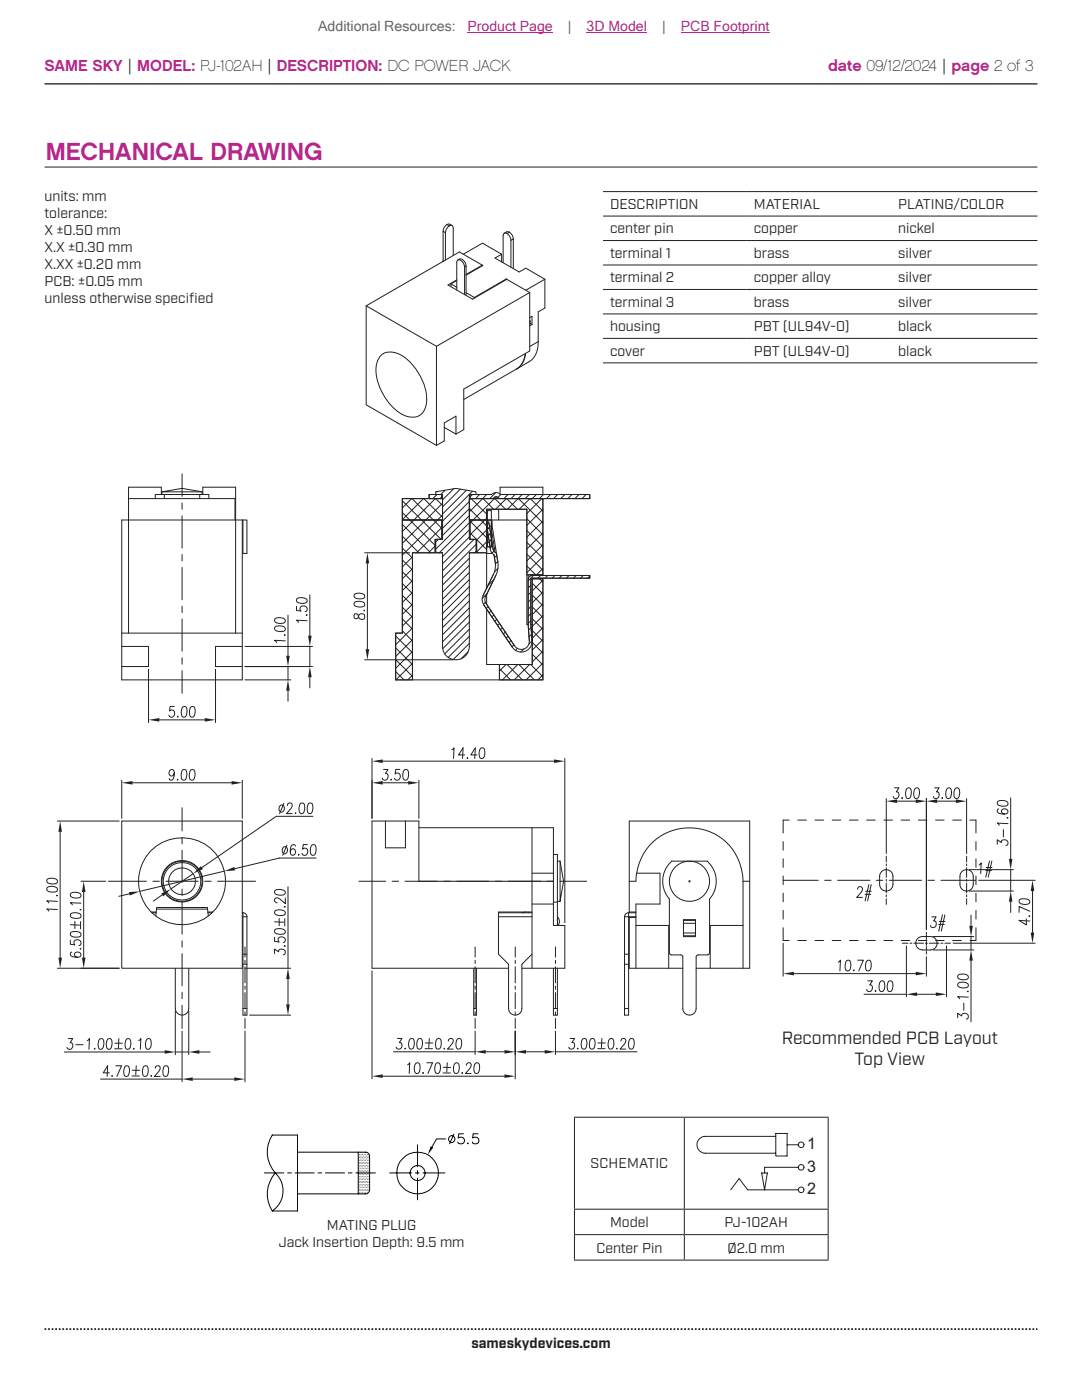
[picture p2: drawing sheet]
<svg xmlns="http://www.w3.org/2000/svg" width="216mm" height="279mm" viewBox="0 0 216 279" stroke-linecap="round" stroke-linejoin="round" font-family="sans-serif">
<path d="M8.9 16.7h198.1" fill="none" stroke="#231f20" stroke-width=".26"/>
<path d="M8.9 265.3h198.1" fill="none" stroke="#231f20" stroke-width=".35" stroke-dasharray=".4 .4 .4 .4 .4 .4" stroke-dashoffset=".7" stroke-linecap="butt"/>
<g fill="none" stroke="#231f20" stroke-width=".2">
<path d="M36.3 94.6v4.5M79.4 84.5h.1M36.3 100.4v1.3M36.3 102.9v6.5M36.3 110.7v1.3M36.3 113.2v6.5M36.3 121v1.3M36.3 123.5v6.5M36.3 131.3v1.3M36.3 133.8v4.6M24.3 155.7v7.6M26.4 156.2h19.8"/>
<path d="M48.3 155.7v7.6M21.6 175.9h7.6M24.3 163.9h24v29.3h-24zM30.5 175.9h1.3M33.1 175.9h6.4M36.3 161.2v4.6M36.3 167.1v1.3M36.3 169.7v6.4M36.3 177.4v1.3M36.3 180v6.5M40.8 175.9h1.3M43.4 175.9h7.6"/>
<path d="M76.9 163.9v5.3h4v-5.3M83.6 165.2h26.8v19.5h2.3v8.5h-8.6M106.2 165.2v28M110.4 170.5h.8v14.2M110.4 175.9h-26.8v-12h-9.4v29.3h27.3M111.2 179.9h.6M111.2 171.9h.6M111.8 171.9l.6 4.1-.6 3.9zM30.2 182h1M30.3 182.2h.9M31.2 181.4h10.2M31.2 181.4l-.1 1.4"/>
<path d="M35 193.2v8.1a1.34 1.34 0 0 0 1.3 1.3 1.34 1.34 0 0 0 1.4-1.3v-8.1M36.3 187.7v1.3M36.3 190.3v6.5M36.3 198v1.3M41.4 181.4l.2 1.4M41.4 181.4v-.3h-10.1l-.1 .3M41.5 182h.9M41.5 182.2h.8M42.3 182v.1M48.3 183h1M48.3 182.2h.2M48.5 182.2l.4 .1 .4 .7"/>
<path d="M48.5 182.2v20.4h.8v-19.6M48.5 192.4h.8M48.5 190.4h.8M94.5 193.2v9.4h.6v-9.4M94.8 189v2M94.8 191.6v.7M94.8 192.9v3.3M94.8 196.8v.6M94.8 198.1v3.2M99.5 183h6.7M99.5 182.2h6.7M102.8 189v2"/>
<path d="M102.8 191.6v.7M102.8 192.9v3.3M102.8 196.8v.6M102.8 198.1v3.2M105 182l-.8 .2M105.5 182v.2M106.2 182h-6.7v8.4l2 2v8.9a1.33 1.33 0 0 0 1.3 1.3 1.33 1.33 0 0 0 1.3-1.3v-8.9l2.1-2M110.4 193.2v9.4h.8v-9.4M110.4 180h.8M110.8 189v2M110.8 191.6v.7M110.8 192.9v3.3"/>
<path d="M110.8 196.8v.6M110.8 198.1v3.2M111.2 183l.2 .2a1.18 1.18 0 0 1-.1 1.5M36.3 200.6v4.7M48.5 201.3h.8M94.5 201.3h.6M94.8 201.9v.7M94.8 203.3v2M102.8 201.9v.7M102.8 203.3v2M110.4 201.3h.8M110.8 201.9v.7"/>
<path d="M110.8 203.3v2"/>
<circle cx="36.3" cy="175.9" r="8.7"/>
<circle cx="36.3" cy="175.9" r="4"/>
<circle cx="36.3" cy="175.9" r="2.67"/>
<circle cx="36.3" cy="175.9" r="3.7"/>
<circle cx="36.3" cy="175.9" r="4.1"/>
</g>
<g fill="#231f20">
<path d="M24.3 156.2l2.1-.3v.7z"/>
<path d="M46.2 155.9l2.1 .3-2.1 .4z"/>
</g>
<path d="M34.8 154.3a.56 .56 0 0 1-.9 .5 .64 .64 0 0 1-.1-.9 .64 .64 0 0 1 .8-.2 1.61 1.61 0 0 1-.4 2l-.4-.1v-.2M35.5 155.5l-.1 .2zM36.4 153.7l.4-.1a1 1 0 0 1 .5 1.2l-.3 .8-.4 .1a1 1 0 0 1-.4-1.2zM38.1 153.7l.4-.1a1 1 0 0 1 .4 1.2l-.3 .8-.4 .1a.96 .96 0 0 1-.4-1.2zM16.2 175.9h4.9M16.7 178v13.1M16.2 193.2h7.6" fill="none" stroke="#231f20" stroke-width=".2"/>
<g fill="#231f20">
<path d="M16.4 191.1h.7l-.4 2.1z"/>
<path d="M16.7 175.9l.4 2.1h-.7z"/>
</g>
<g fill="none" stroke="#231f20" stroke-width=".2">
<path d="M11.5 163.9h12.3M12 166v25.1M14.1 178.3a1.92 1.92 0 0 1 2 .1l.1 .4a1 1 0 0 1-1.3 .4l-.8-.3zM11.5 193.2h12.3M14 187.6v.8l.9 .2a.66 .66 0 0 1 .1-.9 .66 .66 0 0 1 .9 0 .66 .66 0 0 1 .1 .9l-.2 .1M14 184.5l1.9 .1M14.1 186.1a2.08 2.08 0 0 1 2 .1l.1 .4a1 1 0 0 1-1.3 .4l-.8-.3zM14.1 182.4a1.98 1.98 0 0 1 2 0l.1 .4a1.21 1.21 0 0 1-1.8 .4l-.3-.2zM14.3 190a.44 .44 0 0 0-.2 .7 1.96 1.96 0 0 0 2 .1 .6 .6 0 0 0-.5-.8 .6 .6 0 0 0-.7 .8l.6 .2M14.9 183.9v1.4M16 189.4h.2zM16 181.5l.2 .1z"/>
<path d="M16.1 183.9v1.5M16.2 180.3l-2.2-.2 .4 .5"/>
</g>
<g fill="#231f20">
<path d="M11.7 191.1h.7l-.4 2.1z"/>
<path d="M12 163.9l.4 2.1h-.7z"/>
</g>
<path d="M9.4 177.1a1.92 1.92 0 0 1 2 .1l.1 .4a1 1 0 0 1-1.3 .4l-.8-.3zM9.4 175.5a2.08 2.08 0 0 1 2 .1l.1 .4a1 1 0 0 1-1.3 .4l-.8-.3zM11.3 178.7l.2 .1zM11.5 179.9l-2.2-.1 .4 .4M11.5 181.5l-2.2-.1 .4 .4M12.8 210h20.1M35 201.8v8.7M35 210h2.7M37.7 201.8v8.7M39.8 210h2.1" fill="none" stroke="#231f20" stroke-width=".2"/>
<g fill="#231f20">
<path d="M37.7 210l2.1-.4v.7z"/>
<path d="M32.9 209.6l2.1 .4-2.1 .3z"/>
</g>
<g fill="none" stroke="#231f20" stroke-width=".2">
<path d="M13.6 207.3h.9l-.5 .8h.2a.75 .75 0 0 1 .3 .8 .75 .75 0 0 1-.7 .5l-.4-.4M15.1 208.5h1.5M17.4 207.7l.5-.4-.2 2.1M18.9 209.2v.2zM19.9 207.4l.4-.1a.97 .97 0 0 1 .4 1.2l-.3 .8-.4 .1a1 1 0 0 1-.4-1.2zM20.1 215.4h16.2M21.5 207.4l.4-.1a.97 .97 0 0 1 .4 1.2l-.2 .8-.4 .1a1 1 0 0 1-.5-1.2zM22.9 209.3h1.4M22.9 208.2h1.5M23.7 207.3l-.1 1.8M25.3 207.4l.4-.1a1 1 0 0 1 .4 1.2l-.3 .8-.4 .1a1 1 0 0 1-.4-1.2zM26.7 209.2v.2z"/>
<path d="M27.7 207.7l.4-.4-.1 2.1M29.3 207.4l.4-.1a1 1 0 0 1 .5 1.2l-.3 .8-.4 .1a1 1 0 0 1-.5-1.2zM36.3 205.8v10.1M38.5 215.4h8.2M48.9 205.8v10.1"/>
</g>
<g fill="#231f20">
<path d="M46.7 215l2.2 .4-2.2 .3z"/>
<path d="M36.3 215.4l2.2-.4v.7z"/>
</g>
<g fill="none" stroke="#231f20" stroke-width=".2">
<path d="M57.5 177v16.2M48.9 189v2M48.9 191.6v.7M48.9 192.9v3.3M48.9 196.8v.6M48.9 198.1v3.2M48.9 193.2h9.1M57.5 195.4v5M21.8 214.1h-1.2l.9-1.4-.1 2.1M22.4 214.6v.2zM23.1 212.7h1.2l-1 2.1M25 212.8l.4-.1a1.21 1.21 0 0 1 .3 1.7l-.2 .3-.4 .1a1.21 1.21 0 0 1-.3-1.7z"/>
<path d="M26.4 214.7h1.4M26.4 213.6h1.5M27.2 212.7l-.1 1.8M28.7 212.8l.4-.1a1 1 0 0 1 .5 1.2l-.3 .8-.4 .1a1 1 0 0 1-.5-1.2zM30.2 214.6v.2zM31 213.2l.1-.3 .2-.2h.4l.2 .2a.81 .81 0 0 1-.2 .9l-.9 1h1.2M32.8 212.8l.4-.1a.97 .97 0 0 1 .4 1.2l-.3 .8-.4 .1a1.21 1.21 0 0 1-.3-1.7zM48.9 201.9v.7M48.9 203.3v2M49.8 202.6h8.2"/>
</g>
<g fill="#231f20">
<path d="M57.1 200.4h.7l-.3 2.2z"/>
<path d="M57.5 193.2l.3 2.2h-.7z"/>
</g>
<g fill="none" stroke="#231f20" stroke-width=".2">
<path d="M54.9 177.7a2.03 2.03 0 0 1 1.9 .1l.1 .4a1 1 0 0 1-1.2 .4l-.8-.2-.1-.3zM56.9 179.2v1.1l-1-.8-.7-.3-.4 .3v.3l.5 .4M54.8 190.3v-.9l.8 .6a.63 .63 0 0 1 1-.5 .63 .63 0 0 1-.1 1.1M54.8 187.1v.8l.9 .1-.2-.6a.76 .76 0 0 1 .8-.4 .76 .76 0 0 1 .6 .7l-.2 .4h-.2M54.8 184l1.8 .1M54.9 185.5a2.03 2.03 0 0 1 1.9 .1l.1 .4a1 1 0 0 1-1.2 .5l-.8-.3-.1-.3zM54.9 181.8a1.61 1.61 0 0 1 2 .3v.2a1 1 0 0 1-1.2 .4l-.8-.3-.1-.2zM55.7 183.3v1.4M56.7 188.8h.2zM56.7 181h.2zM56.8 183.3v1.5M74.2 193.8v21.5"/>
<path d="M76.4 214.8h24.3M102.8 205.8v9.5"/>
</g>
<g fill="#231f20">
<path d="M100.7 214.4l2.1 .4-2.1 .3z"/>
<path d="M74.2 214.8l2.2-.4v.7z"/>
</g>
<g fill="none" stroke="#231f20" stroke-width=".2">
<path d="M78.5 209.9h16.3M81.3 212.5l.5-.4-.1 2.1M83 212.2l.4-.1a1 1 0 0 1 .4 1.2l-.3 .8-.4 .1a1 1 0 0 1-.4-1.2zM84.4 214v.2zM85.2 212.1h1.1l-.9 2.1M87 212.2l.4-.1a1 1 0 0 1 .5 1.2l-.3 .8-.4 .1a1 1 0 0 1-.4-1.2zM88.4 214.1h1.5M88.5 213h1.4M89.2 212.1l-.1 1.8M90.8 212.2l.4-.1a1 1 0 0 1 .4 1.2l-.3 .8-.4 .1a1 1 0 0 1-.4-1.2zM92.2 214v.2zM93 212.6l.4-.5h.3l.2 .2a.81 .81 0 0 1-.1 .9l-.9 1h1.1"/>
<path d="M94.8 205.8v4.6M94.8 212.2l.5-.1a.97 .97 0 0 1 .4 1.2l-.3 .8-.4 .1a1 1 0 0 1-.4-1.2zM96.9 209.9h3.8M102.8 205.8v4.6"/>
</g>
<g fill="#231f20">
<path d="M100.7 209.6l2.1 .3-2.1 .4z"/>
<path d="M94.8 209.9l2.1-.3v.7z"/>
</g>
<g fill="none" stroke="#231f20" stroke-width=".2">
<path d="M79.3 207.2h.9l-.5 .9h.2a.69 .69 0 0 1 .2 1 .69 .69 0 0 1-1 .1v-.2M80.8 209.2v.2zM81.8 207.4l.5-.2a1.24 1.24 0 0 1 .3 1.8l-.2 .3-.4 .1a1.21 1.21 0 0 1-.3-1.7zM83.5 207.4l.4-.2a1.21 1.21 0 0 1 .3 1.8l-.2 .3-.4 .1a1.21 1.21 0 0 1-.3-1.7zM84.8 209.3h1.5M84.9 208.1h1.5M85.7 207.2l-.1 1.9M87.2 207.4l.4-.2a1 1 0 0 1 .4 1.3l-.3 .8-.4 .1a1 1 0 0 1-.4-1.3zM88.6 209.2v.2zM89.5 207.8v-.4l.3-.2h.4l.2 .2a.81 .81 0 0 1-.2 1l-.9 1h1.1M91.3 207.4l.4-.2a.97 .97 0 0 1 .4 1.3l-.3 .8-.4 .1a1.21 1.21 0 0 1-.3-1.7zM102.8 205.8v4.6"/>
<path d="M105 209.9h3.7M110.8 205.8v4.6M110.8 209.9h16.3"/>
</g>
<g fill="#231f20">
<path d="M102.8 209.9l2.2-.3v.7z"/>
<path d="M108.7 209.6l2.1 .3-2.1 .4z"/>
</g>
<g fill="none" stroke="#231f20" stroke-width=".2">
<path d="M74.2 155.7v7.6M76.4 156.2h5M83.6 155.7v7.6M113.8 207.2h.9l-.6 .9h.3a.69 .69 0 0 1 .2 1 .69 .69 0 0 1-1 .1l-.1-.2M115.3 209.2v.2zM116.3 207.4l.4-.2a1.21 1.21 0 0 1 .3 1.8l-.2 .3-.4 .1a1.21 1.21 0 0 1-.3-1.7zM117.9 207.4l.4-.2a1.21 1.21 0 0 1 .3 1.8l-.1 .3-.5 .1a.96 .96 0 0 1-.4-1.3zM119.3 209.3h1.4M119.3 208.1h1.5M120.1 207.2l-.1 1.9M121.7 207.4l.4-.2a1 1 0 0 1 .4 1.3l-.3 .8-.4 .1a1.21 1.21 0 0 1-.3-1.7zM123.1 209.2v.2z"/>
<path d="M123.9 207.8l.1-.4 .2-.2h.4l.2 .2a.78 .78 0 0 1-.2 1l-.9 1h1.2M125.7 207.4l.4-.2a1.21 1.21 0 0 1 .3 1.8l-.1 .3-.4 .1a1.21 1.21 0 0 1-.4-1.7z"/>
</g>
<g fill="#231f20">
<path d="M74.2 156.2l2.2-.3v.7z"/>
<path d="M81.4 155.9l2.2 .3-2.2 .4z"/>
</g>
<path d="M74.2 151.4v11.9M76.4 151.9h34.2M76.5 153.6h.9l-.5 .8a.67 .67 0 0 1 .6 .7 .67 .67 0 0 1-.8 .6l-.3-.1-.1-.3M78.1 155.5l-.1 .2zM79.8 153.6h-.8l-.2 .9a.69 .69 0 0 1 1.1 .2 .69 .69 0 0 1-.5 1 .49 .49 0 0 1-.7-.4M80.7 153.7l.4-.1a1 1 0 0 1 .4 1.2l-.3 .8-.4 .1a1 1 0 0 1-.4-1.2zM112.7 151.4v32.8" fill="none" stroke="#231f20" stroke-width=".2"/>
<g fill="#231f20">
<path d="M74.2 151.9l2.2-.3v.7z"/>
<path d="M110.6 151.6l2.1 .3-2.1 .4z"/>
</g>
<path d="M29.6 133.6v10.6M43 133.6v10.6M31.8 143.7h9.1M90.2 149.7l.4-.5-.1 2.2M92.7 150.7h-1.2l.9-1.5-.1 2.2M93.3 151.2v.2zM95.2 150.7h-1.3l.9-1.5-.1 2.2M95.9 149.3l.4-.1a1 1 0 0 1 .4 1.3l-.3 .8-.4 .1a1 1 0 0 1-.4-1.3z" fill="none" stroke="#231f20" stroke-width=".2"/>
<g fill="#231f20">
<path d="M29.6 143.7l2.2-.4v.7z"/>
<path d="M40.9 143.3l2.1 .4-2.1 .3z"/>
</g>
<path d="M48.9 135.7h9.1M48.9 133h9.1M57.5 122.7v8.2M57.5 133v2.7M57.5 137.8v2.2M34.8 141h-.9l-.1 .9a.7 .7 0 0 1 1.1 .4 .7 .7 0 0 1-.8 .8l-.4-.4M35.5 142.9v.2zM36.5 141.1l.4-.1a.97 .97 0 0 1 .4 1.2l-.3 .8-.4 .1a1 1 0 0 1-.4-1.2zM38.1 141.1l.4-.1a1 1 0 0 1 .4 1.2l-.3 .8-.4 .1a1 1 0 0 1-.4-1.2z" fill="none" stroke="#231f20" stroke-width=".2"/>
<g fill="#231f20">
<path d="M57.5 135.7l.3 2.1h-.7z"/>
<path d="M57.1 130.9h.7l-.3 2.1z"/>
</g>
<path d="M61.8 118.7v8.2M48.9 133h13.5M48.9 129h13.5M54.9 125.1a1.94 1.94 0 0 1 1.9 .1l.1 .4a.96 .96 0 0 1-1.2 .4l-.8-.3-.1-.2zM54.9 123.5a1.61 1.61 0 0 1 2 .3v.2a1 1 0 0 1-1.2 .4l-.8-.3-.1-.2zM56.7 126.7l.2 .1zM56.9 127.9l-2.1-.1 .4 .4M61.8 129v4M61.8 135.1v2.2" fill="none" stroke="#231f20" stroke-width=".2"/>
<g fill="#231f20">
<path d="M61.8 133l.4 2.1h-.7z"/>
<path d="M61.5 126.9h.7l-.4 2.1z"/>
</g>
<g fill="none" stroke="#231f20" stroke-width=".2">
<path d="M59.2 119.5a2.08 2.08 0 0 1 2 .1l.1 .4a1.21 1.21 0 0 1-1.7 .3l-.4-.2zM59.2 121v.8l.9 .2a.7 .7 0 0 1 .4-1.2 .7 .7 0 0 1 .8 .9l-.1 .2-.3 .2M61.1 122.7h.2zM61.3 123.9l-2.1-.1 .4 .4M156.3 175.7h7M156.3 168v1.7M156.3 171.4v1.7M156.3 174.8v1.7M156.3 178.3v1.7M157.5 163.7h-1.2v2.5M159.2 163.7h1.7M162.6 163.7h1.7"/>
<path d="M164.6 175.7h1.2M166.1 163.7h1.7M167.1 175.7h6.5M169.5 163.7h1.7M172.9 163.7h1.8M174.9 175.7h1.3M176.4 163.7h1.7M176.8 170.9v1.1M176.8 172.4v.4M176.8 173.2v1.9M176.8 175.5v.4M176.8 176.3v1.9"/>
<path d="M176.8 178.6v.4M176.8 179.4v1.1M177.4 175.7h6.5M179.8 163.7h1.7M183.2 163.7h1.8M185.2 175.7h1.3M186.7 163.7h1.7M187.7 175.7h7M190.1 163.7h1.7M193.5 163.7h1.2v2.5M194.7 168v1.7M194.7 171.4v1.7"/>
<path d="M194.7 174.8v1.7M194.7 178.3v1.7M156.3 188.2v6.6M156.3 181.7v1.7M156.3 185.1v2.6h1.2M158.4 194.3h24.3M159.2 187.7h1.7M162.6 187.7h1.7M166.1 187.7h1.7M169.5 187.7h1.7M172.9 187.7h1.8M176.4 187.7h1.7"/>
<path d="M179.8 187.7h1.7M180 188.2h1.2M181.6 188.2h.4M182.3 188.2h2M183.2 187.7h1.8M184.7 188.2h.3M184.8 190.9v3.9M184.8 186.1v.4M184.8 186.6v.2M184.8 186.9v.6M184.8 187.7v.1M184.8 187.9v.7"/>
<path d="M184.8 188.7v.1M184.8 188.9v.7M184.8 189.7v.1M184.8 190v.4M185.4 188.2h2M186.7 187.7h1.7M187.7 188.2h.5M188.5 188.2h1.2M190.1 187.7h1.7M194.7 185.1v2.6h-1.2M194.7 181.7v1.7"/>
</g>
<g fill="#231f20">
<path d="M156.3 194.3l2.1-.4v.8z"/>
<path d="M182.7 193.9l2.2 .4-2.2 .4z"/>
</g>
<path d="M176.8 159.4v10.9M179 159.9h3.7M184.8 159.4v26.1M167.3 192l.4-.4-.1 2.2M168.9 191.7l.4-.1a1 1 0 0 1 .5 1.2l-.3 .9-.4 .1a.96 .96 0 0 1-.5-1.3zM170.4 193.6v.2zM171.1 191.6h1.2l-.9 2.2M173 191.7l.4-.1a1 1 0 0 1 .4 1.2l-.3 .9-.4 .1a1 1 0 0 1-.4-1.3z" fill="none" stroke="#231f20" stroke-width=".2"/>
<g fill="#231f20">
<path d="M182.7 159.5l2.2 .4-2.2 .4z"/>
<path d="M176.8 159.9l2.2-.4v.8z"/>
</g>
<path d="M178.5 157.2h.9l-.6 .8a.63 .63 0 0 1 .5 1 .63 .63 0 0 1-1.1 0M180 159.2v.2zM181 157.3l.4-.1a.97 .97 0 0 1 .4 1.3l-.3 .8-.4 .1a1 1 0 0 1-.4-1.2zM182.6 157.3l.4-.1a.97 .97 0 0 1 .5 1.3l-.3 .8-.4 .1a1 1 0 0 1-.5-1.2zM184.8 159.4v26.1M187 159.9h3.7M192.9 159.4v10.9" fill="none" stroke="#231f20" stroke-width=".2"/>
<g fill="#231f20">
<path d="M184.8 159.9l2.2-.4v.8z"/>
<path d="M190.7 159.5l2.2 .4-2.2 .4z"/>
</g>
<path d="M186.5 157.2h.9l-.5 .8a.68 .68 0 0 1 .5 .8 .68 .68 0 0 1-.8 .6l-.4-.4M188 159.2v.2zM189 157.3l.4-.1a1 1 0 0 1 .4 1.3l-.2 .8-.5 .1a.96 .96 0 0 1-.4-1.2zM190.6 157.3l.5-.1a1 1 0 0 1 .4 1.3l-.3 .8-.4 .1a1 1 0 0 1-.5-1.2zM195.3 175.7h11.3M206 177.8v8.3M190.2 188.2h16.4" fill="none" stroke="#231f20" stroke-width=".2"/>
<g fill="#231f20">
<path d="M205.7 186.1h.7l-.4 2.1z"/>
<path d="M206 175.7l.4 2.1h-.7z"/>
</g>
<g fill="none" stroke="#231f20" stroke-width=".2">
<path d="M171.1 177.5l.4-.6h.3l.3 .5-.3 .7-.9 1h1.2M172.6 178.5h1.2M172.7 177.9h1.2M173.4 176.5l-.8 3.3M173.8 176.5l-.7 3.3M195.4 172.6l.4-.4-.1 2.2M196.7 173.8h1.1M196.8 173.1h1.1M197.4 171.8l-.7 3.3M197.9 171.8l-.7 3.3M203.5 179.5a2.03 2.03 0 0 1 1.9 .2l.1 .4a1 1 0 0 1-1.2 .4l-.8-.3-.2-.2zM172.4 198.4h8.5"/>
<path d="M180.9 188.8v10.1M183 198.4h3.7M185.9 183h.9l-.5 .8a.63 .63 0 0 1 .5 1 .63 .63 0 0 1-1.1-.1M187.3 184.5h1.1M187.4 183.9h1.2M188 182.6l-.7 3.2M188.5 182.6l-.7 3.2M188.9 188.8v10.1M204.8 183.4v1.2l-1.5-.9 2.2 .1M205.3 182.8h.2zM205.5 181.9l-2.2-1v1.2"/>
</g>
<g fill="#231f20">
<path d="M186.7 198.1l2.2 .3-2.2 .4z"/>
<path d="M180.9 198.4l2.1-.3v.7z"/>
</g>
<path d="M173.2 195.7h.9l-.6 .9a.63 .63 0 0 1 .5 .9 .63 .63 0 0 1-1.1 0M174.7 197.7v.2zM175.7 195.9l.4-.2a1 1 0 0 1 .4 1.3l-.3 .8-.4 .1a1 1 0 0 1-.4-1.2zM177.3 195.9l.4-.2a.97 .97 0 0 1 .5 1.3l-.3 .8-.4 .1a1 1 0 0 1-.5-1.2zM186.2 186.9h8.1M186.2 189.6h8.1M193.8 182.6v2.2M193.8 186.9v2.7M193.8 191.7v12.2" fill="none" stroke="#231f20" stroke-width=".2"/>
<g fill="#231f20">
<path d="M193.4 184.8h.7l-.3 2.1z"/>
<path d="M193.8 189.6l.3 2.1h-.7z"/>
</g>
<path d="M201.7 159.2v12.2M193.4 177.8h8.8M193.4 173.6h8.8M201.7 173.6v4.2M201.7 180v2.1M191.2 196.2a1.89 1.89 0 0 1 1.9 .1l.1 .4a.99 .99 0 0 1-1.2 .5l-.8-.3-.1-.3zM191.2 194.6l.3-.2a2.09 2.09 0 0 1 1.6 .3l.1 .4a.99 .99 0 0 1-1.2 .4l-.8-.3-.1-.2zM193 197.8l.2 .1zM193.2 199l-2.1-.1 .4 .4M191.1 203.1v-.9l.8 .6a.65 .65 0 0 1 .9-.5 .65 .65 0 0 1 .2 1l-.2 .1M192.3 200.2v1.4" fill="none" stroke="#231f20" stroke-width=".2"/>
<g fill="#231f20">
<path d="M201.7 177.8l.3 2.2h-.7z"/>
<path d="M201.3 171.4h.7l-.3 2.2z"/>
</g>
<g fill="none" stroke="#231f20" stroke-width=".2">
<path d="M80.3 99.9l7.7 7.7M80.3 99.5h8v4.3h-8zM82.1 99.5l-1.8 1.9M82.2 99.5l6 6M84.5 99.5l-4.2 4.2M84.6 99.5l3.7 3.7M85.6 98.7h2.6v.8h-2.6zM85.8 98.7l-.2 .1M86.9 99.5l-6.6 6.6M86.9 99.5l1.4 1.4M87.1 98.1l-.1 .2M87.2 98.7l-.8 .8"/>
<path d="M88.2 98.7v.8M88.2 99.1l-.4 .4M88.3 99.5h-8v26.9h-1.4v9.3h29.4v-20.3M88.3 98.7h-2.7v.8M88.8 97.9l-.9 .8M90.5 97.6l-2.2 2.2M91.8 97.6l-3.5 3.6M93.1 97.8l-4.8 4.8M93.6 99.5h24.1M93.6 99.5h14.7v15.2h-3.2v-13.1h-8v2.2h-3.5zM93.6 98.7h4.5M93.8 98.7v.8"/>
<path d="M93.9 99.5l-.3 .3M94 99.5l3.1 3.1M94.3 98.7l-.5 .5M94.3 98l-6 6M95.7 98.7l-.8 .8M96.4 99.5l2.1 2.1M97.1 98.7l-3.5 3.5M98.1 98.7a1.22 1.22 0 0 1 1.8 0M98.1 98.7h-4.3v.8h4.3l.6-.3M98.7 99.5l-4.9 4.9M98.7 99.2h.6M98.7 99.2l.3-.1 .3 .1"/>
<path d="M98.7 99.5l2.2 2.1M98.9 98.3l-1.2 1.2M99.3 99.2l.6 .3M99.8 98.6v-1.4h8.5v1.5M99.9 98.7h17.8v.8M99.9 98.7l-.6 .6M101 99.5l-2.1 2.1M101.1 99.5l2.1 2.1M101.4 98.7l-.8 .8M102.8 98.7l-.8 .8M103.5 99.5l4.8 4.9M104.2 98.7l-3 2.9"/>
<path d="M105.6 98.7l-.8 .8M105.8 99.5l-2.2 2.1M105.8 99.5l2.5 2.5M107 98.7l-.8 .8M108.1 99.5l-3 3M108.2 99.5l.1 .1M108.3 99.5v15.3M108.4 98.7l-.8 .8M109.8 98.7l-.7 .8M111.3 98.7l-.8 .8M112.7 98.7l-.8 .8M114.1 98.7l-.8 .8"/>
<path d="M115.5 98.7l-.8 .8M117 98.7l-.9 .8M117.7 99.4l-.1 .1M72.8 110.3h9M73.3 112.4v17.1M80.3 103.8h7.9v3.8h-1.4v2.7h-4.5v25.4h-3.4v-9.3h1.4zM80.3 118.8l2 2M80.3 116.5l2 2M80.3 114.1l2 2M80.3 111.7l2 2M80.3 109.4l2 2M80.3 103.8h8"/>
<path d="M80.3 104.7l5.6 5.6M80.3 107l3.3 3.3M80.3 102.3l6.5 6.5M82.3 111.2l-2 2M82.3 113.5l-2 2M82.3 115.9l-2 2M82.3 118.2l-2 2M86.8 109l-1.3 1.3M86.8 107.6v2.7M87.2 110.3l-.2-.3v-2.4h1.3v-8.9h-1.3v-.5l3.8-.7 4.2 .7v.5h-1.4v8.9h1.4l-.1 2.6-.2 .1h-1.1v18.7a2.67 2.67 0 0 1-2.6 2.7 2.67 2.67 0 0 1-2.7-2.7v-18.7h-6v25.4M87.5 107.6l-.5 .6M88.2 105.3l-5.1 5"/>
<path d="M88.2 103.8v3.8M88.3 102.8l-8 8M88.3 100.4l-8 8M93.6 101.5l3.5 3.5M93.6 103.8h11.5M93.6 104.3l-5.9 6M93.6 110.3h3.5M93.6 100.1l-5.3 5.3M93.6 101.5l-5.3 5.3M93.6 102.9l-6.6 6.7M93.6 105.8l-5.3 5.3M93.6 107.2l-5.3 5.3"/>
<path d="M93.6 111.4l-5.3 5.4M93.6 112.8l-5.3 5.4M93.6 114.2l-5.3 5.4M93.6 115.7l-5.3 5.3M93.6 117.1l-5.3 5.3M93.6 118.5l-5.3 5.3M93.6 119.9l-5.3 5.4M93.8 103.8v3.8M93.8 103.8h3.3v6.5h-2v-2.7h-1.3zM93.8 104l3.3 3.3M93.8 106.3l1.3 1.3M94.6 107.6l-6.3 6.3"/>
<path d="M95 110.1l-.3 .2M95 108.7l-6.7 6.6M95.1 110l.3 .3M97.1 104.4h-.1M97.1 103.4l-3.3 3.4M97.1 117.4v-15.8h8v23h.3l.2 3.3M97.1 118.6v2M97.1 109.7l-2-2v2.6M97.1 105.8l-2 2M97.1 108.1l-2 2M97.2 118.5l-1 .9M97.3 103.8h.7v5.3h-.7z"/>
<path d="M97.3 101.9h.7v7.2h-.7zM97.7 103.8l-.4 .4M97.9 109.7l.1 .4 .6 .7a5.5 5.5 0 0 1-.1 3.8l-2.1 4.2a1.85 1.85 0 0 0 .1 1.9l5.8 8.5a2.15 2.15 0 0 0 2.4 .8 2.15 2.15 0 0 0 1.5-2.1M98 104.2l1.3 8M98 105.5l.8 4.7M98 104.8l-.8 .9M98 106.3l-.7 .8M98.1 107.6l-.8 .9M98.2 103.8v1M98.3 108.9l-.5 .4M98.4 109.7l-.8-5.4-.6 .1 .9 5.3M98.4 109.7l.4 .5"/>
<path d="M98.5 110l-.3 .5h-1.1M98.5 115.7l-1.1 1.1M98.8 110.2l.3 .3 .2 1.7M98.9 109.5l-.5 .1M99.1 110.8l-.4 .5M99.3 112.1l-.5 .4M99.3 112.2l.1 1.1-.3 1.1-2.2 4.7a1.24 1.24 0 0 0 .1 1.3l5.7 8.5a1.61 1.61 0 0 0 1.8 .6 1.61 1.61 0 0 0 1.1-1.6M99.4 113.4l-.8 .7M99.5 101.6v2.2M105.1 113l1.8 1.7M105.1 114.7h3.2M105.1 110.6l3.2 3.2"/>
<path d="M105.1 108.2l3.2 3.2M105.1 105.9l3.2 3.2M105.1 103.5l3.2 3.2M105.4 114.7v10l.2 3.2M105.9 114.7v.2M105.9 115.7v8.9M105.9 115.7v8.9l.3 3.3M105.9 116.8l-.5 .5M105.9 118.2l-.5 .6M105.9 119.6l-.5 .6M106.2 118.8l2.1 2.1M106.2 115.5h2.1"/>
<path d="M106.2 115.5h2.1v20.2h-8.6v-3.1h6.5zM106.2 116.4l2.1 2.1M106.2 114.8a.81 .81 0 0 0-.8 .9M106.2 114.8h11.5v.6h-11.5M106.2 115.4v17.2h-9.1v-11M106.2 114.7v.1M106.2 115.4l-.3 .3M106.2 115.5v.1M106.4 114.8l-1 1.1M107.7 115.5l.6 .7M107.9 114.8l-.6 .6M108.3 108.7l-3.2 3.2"/>
<path d="M108.3 101.7l-3.2 3.1M108.3 104l-3.2 3.2M108.3 106.4l-3.2 3.2M108.3 111.1l-3.2 3.2M108.3 115.8l-2.1 2.1M108.3 118.2l-2.1 2.1M108.3 113.5l-1.2 1.2M109.3 114.8l-.5 .6M110.7 114.8l-.5 .6M112.1 114.8l-.5 .6M113.5 114.8l-.5 .6M115 114.8l-.6 .6"/>
<path d="M116.4 114.8l-.6 .6M117.7 115l-.4 .4M72.8 131.7h17.6M78.9 131.7l3.4 3.3M78.9 129.3l3.4 3.3M78.9 126.9l3.4 3.4M78.9 134l1.7 1.7M80.3 125.9l2 2M80.3 123.5l2 2M80.3 121.2l2 2M82.3 134.8l-.9 .9M82.3 132.4l-3.3 3.3"/>
<path d="M82.3 125.3l-3.4 3.4M82.3 127.7l-3.4 3.3M82.3 130l-3.4 3.4M82.3 120.6l-2 2M82.3 123l-2 2M93.4 130l-1.4 1.5M93.6 125.6l-4.9 4.9M93.6 128.4l-3.2 3.2M93.6 124.2l-5.3 5.3M93.6 127l-4.2 4.2M93.6 121.3l-5.3 5.4M93.6 122.7l-5.3 5.4"/>
<path d="M96.8 120.2l-.3 .4M97.4 121.1l-.4 .3M98 121.9l-.4 .4M98.5 122.7l-.3 .4M99.1 123.6l-.4 .4M99.7 133.5l2.2 2.2M99.7 132.6v3.1M99.7 124.4l-.4 .4M100.3 125.3l-.4 .4M100.8 126.1l-.3 .4M101 132.6l-1.3 1.3M101.2 132.6l3 3.1"/>
<path d="M101.4 127l-.4 .4M102 127.8l-.4 .4M102.5 128.7l-.3 .4M103.2 129.4l-.3 .4M103.3 132.6l-3 3.1M103.5 132.6l3.1 3.1M104.5 129.5l-.6 .6M105.7 132.6l-3.1 3.1M105.9 132.6l2.4 2.5M105.9 124.6h.3M105.9 124.6l.3 3.3M105.9 121.1l-.5 .5"/>
<path d="M105.9 122.5l-.5 .5M105.9 123.9l-.5 .5M106 125.3l-.5 .4M106.1 126.6l-.5 .5M106.2 127.9l-.7 .6M106.2 130.6l2.1 2.1M106.2 128.2l2.1 2.1M106.2 125.8l2.1 2.2M106.2 123.5l2.1 2.1M106.2 121.1l2.1 2.1M108.3 134.7l-1 1M108.3 132.3l-3.3 3.4"/>
<path d="M108.3 122.9l-2.1 2.1M108.3 120.5l-2.1 2.2M108.3 125.3l-2.1 2.1M108.3 127.6l-2.1 2.1M108.3 130l-2.1 2.1M199.1 160a1.61 1.61 0 0 1 2 .3v.2a1 1 0 0 1-1.2 .4l-.8-.3-.1-.2zM71.6 175.9h5.4M78.2 175.9h1.3M80.8 175.9h6.5M88.5 175.9h1.3M91.1 175.9h6.5M98.8 175.9h1.3"/>
<path d="M101.4 175.9h6.5M109.2 175.9h1.3M111.7 175.9h5.4M176.8 173.6a1.32 1.32 0 0 0-1.3 1.3v1.6a1.32 1.32 0 0 0 1.3 1.3M176.8 173.5v.1M176.8 177.8h.1M176.8 173.6a1.32 1.32 0 0 1 1.4 1.3v1.6a1.32 1.32 0 0 1-1.4 1.3M191.9 173.9a1.33 1.33 0 0 1 1.5-.2 1.33 1.33 0 0 1 .8 1.2v1.6a1.33 1.33 0 0 1-1.3 1.3 1.33 1.33 0 0 1-1.4-1.3l.1-2zM192.9 170.9v1.1M192.9 172.4v.4M192.9 173.2v1.9M192.9 175.5v.4"/>
<path d="M192.9 176.3v1.9M192.9 178.6v.4M192.9 179.4v1.1M199 168.5v-.9l.8 .5a.63 .63 0 0 1 1-.4 .63 .63 0 0 1-.1 1.1M199.3 161.4l-.2 .1-.1 .4a1.61 1.61 0 0 0 2 .3 .48 .48 0 0 0-.2-.7l-.3-.1a.59 .59 0 0 0-.7 .5l.3 .5 .3 .1M200.2 165.6v1.4M200.9 163.2h.2zM201.1 164.4l-2.1-.1 .4 .4M182.7 188.2a1.36 1.36 0 0 0 1.4 1.4 2.76 2.76 0 0 0 2.5-.4l.4-1M182.7 188.2h.1M182.7 188.2a1.32 1.32 0 0 1 1.4-1.3h1.6a1.32 1.32 0 0 1 1.3 1.3M187 188.2h.1"/>
</g>
<g fill="#231f20">
<path d="M73 129.5h.7l-.4 2.2z"/>
<path d="M73.3 110.3l.4 2.1h-.7z"/>
</g>
<g fill="none" stroke="#231f20" stroke-width=".2">
<path d="M70.7 118.6a1.98 1.98 0 0 1 2 .1l.1 .4a1.24 1.24 0 0 1-1.7 .3l-.4-.2zM70.7 122.6a.56 .56 0 0 0-.1 .5 .56 .56 0 0 0 .5 .4 .77 .77 0 0 0 .6-.8 .63 .63 0 0 1 1-.1 .63 .63 0 0 1-.3 1 .63 .63 0 0 1-.9-.5v-.3a.54 .54 0 0 0-.8-.2zM70.7 120.2a2.08 2.08 0 0 1 2 .1l.1 .4a1.21 1.21 0 0 1-1.7 .3l-.4-.1zM72.6 121.8h.2zM32.4 178.6l-1.8 1.2M38.5 174.4l-4.4 3M55.9 160.7a.46 .46 0 0 1 .8 .3 .74 .74 0 0 1-.6 1.1 .81 .81 0 0 1-.2-1.4zM56.6 160.3l-.8 2.1M57.3 160.7l.1-.3 .3-.1h.3l.2 .1a.81 .81 0 0 1-.2 1l-.8 1h1.1M58.9 162.3h.2l-.1 .1zM60 160.3h.4a.97 .97 0 0 1 .4 1.2l-.3 .8-.4 .1a1.21 1.21 0 0 1-.3-1.7zM61.6 160.3h.4a1.21 1.21 0 0 1 .3 1.7l-.2 .3-.4 .1a1.21 1.21 0 0 1-.3-1.7z"/>
<path d="M62.4 162.9h-7.3l-14.8 10.3"/>
</g>
<g fill="#231f20">
<path d="M32.2 178.3l1.9-.9-1.5 1.5z"/>
<path d="M38.5 174.4l1.6-1.5 .4 .6z"/>
</g>
<g fill="none" stroke="#231f20" stroke-width=".2">
<path d="M88.4 52.1l-.1 .1M88.4 46.2l.5 .2M88.4 52.1h.1M88.4 46.2v5.9M88.9 46.4v5.5M89.2 44.8l.5 .3M89.2 44.8l.4-.1 .6 .3M89.2 44.8a1.62 1.62 0 0 0-.8 1.4M89.7 45.1a1.67 1.67 0 0 0-.8 1.3M90 56.7l1.1 .6M90 56.7v.5M90.2 45l-.5 .1"/>
<path d="M90.2 45l.2 .5v5.5M91.1 56l-1.1 .7M91.4 51.9a.98 .98 0 0 1 1.5 .7l.1 .5M92.5 50.7l3.8-2.2 3.8 2.2M92.7 53.3v5.5M92.7 53.3a1.14 1.14 0 0 0-1.5-1.3l-.1 5.9M93 54.9l3.3-1.9-4.6-2.7-18.6 10.7M93 53.1l-.3 .2M93 53.1v5.9M93 58.4l1.6 1M94.6 59.4v.1M96.2 53.1v-.2l-3.2 1.9"/>
<path d="M100.1 50.7v1.6M100.1 50.7l-1.3 .8 4.8 2.8 1.3-.8 3.8 2.2M100.6 46.5l-.2 .5v5.4M100.6 46.5l.6 .1M101 55.7l4.7 2.7M101 55.7l-6.4 3.7M101 55.7v.1M101.1 55.7l-6.8 4-4.9-2.8 1.7-1M101.2 46.6a1.75 1.75 0 0 1 .7 1.3M101.6 46.3l-.4 .3M101.6 46.3a1.75 1.75 0 0 1 .8 1.4M101.6 46.3l-.4-.1-.6 .3"/>
<path d="M101.9 47.9v5.4M102.4 47.7l-.5 .2M102.4 47.7v5.9M105.7 58.4v11.7l-13.2 7.6v8l-1.5 .9M105.7 58.4l-18.6 10.7M108.7 55.7v5.8l-1.3 .7v6M108.7 55.7l-3.8 2.2M73.1 61v19.8l14 8.1M73.1 61l14 8.1M76.1 70.8a3.7 3.7 0 0 1 4.7 .5 10.3 10.3 0 0 1 4.2 9.8 2.73 2.73 0 0 1-3.7 2 10.6 10.6 0 0 1-6.2-8.4 4.5 4.5 0 0 1 1-3.9zM87.1 69.1v19.8M104.8 70.5a4 4 0 0 1-1.7 3.1 4 4 0 0 0 1.7-3.1z"/>
<path d="M105.7 63.4l.5-.3v1.6M105.7 64l.1 .1M105.8 64.1l-.1 .6M105.8 64.5l.4 .2M105.8 64.1h-.1M106.2 64.7l-.5 .3M107.4 68.2l-1.7 1M107.4 68.2a4.4 4.4 0 0 1-1.8 4l-13.1 7.5M25.6 99.5h21.4M31 99.5v-.8h10.7v.8M32.2 98.7v-1.5h-6.6v29.2M32.3 98.2l3.9-.7 4.1 .7z"/>
<path d="M32.3 98.2v.5M32.8 98.7v.8M39.9 98.7v.8M40.3 98.2v.5M40.5 98.7v-1.5h6.5v29.2M46.9 99.5v4.3M88.6 85.3l2.4 1.3M91 86.6v-3.5l-2.4 1.3v3.6l-1.5 .9M48.3 103.8v31.9h-24v-31.9h25v6.7h-1M48.5 103.8v6.7M24.3 126.4h24M24.3 129h5.3v4h-5.3"/>
<path d="M48.3 129h-5.3v4h5.3M25.8 178.4l-2.1 .5M44.8 173.9l-16.9 4M56.6 169.1a.43 .43 0 0 1 .7 .2 .67 .67 0 0 1 0 .8 .67 .67 0 0 1-.8 .2 .88 .88 0 0 1 .1-1.2zM57.3 168.7l-.9 2M58.9 168.9v-.2l-.4-.1a1.61 1.61 0 0 0-.4 2 .48 .48 0 0 0 .8-.2l.1-.3a.59 .59 0 0 0-.6-.7l-.4 .3-.1 .3M59.6 170.5v.2zM61.3 168.6h-.8l-.1 .9a.7 .7 0 0 1 1.1 .4 .7 .7 0 0 1-.9 .8l-.3-.4M62.2 168.7l.4-.1a1 1 0 0 1 .5 1.2l-.3 .8-.4 .1a1 1 0 0 1-.5-1.2zM63.1 171.2h-7.3l-9 2.2M106.2 174.3h4.2M125.6 175.9h1.3a10.7 10.7 0 0 1 10.7-10.7 10.7 10.7 0 0 1 10.7 10.7"/>
<path d="M127 174.3h4.7v6.1h-4.8v12.8M134 171.9h7.1a5.4 5.4 0 0 1 .5 7.5v10.8l-.3 .3-2.1 .1-.3 .4v10.3a1.33 1.33 0 0 1-1.3 1.3 1.33 1.33 0 0 1-1.4-1.3v-10.3l-.2-.4-2.2-.1-.2-.3v-10.8a5.4 5.4 0 0 1 .4-7.5zM137.5 175.8h.2v.2h-.2zM148.3 175.9v17.3M148.3 175.9h1.3M106.2 180.4h4.2M124.6 183h2.3M124.6 192.4h.8M124.6 190.4h.8M125.4 182.2h-.2a.81 .81 0 0 0-.6 .8M125.4 182.2v20.4h-.8v-19.6M125.4 182.2h1.5"/>
<path d="M125.6 183.1h1.3M125.6 182h1.3M125.6 182.2v-18.3h24v29.3h-10.7M125.6 183v10.2h10.6M126.9 184.7h6.5v8.5M136.4 186.8h2.4M136.4 186.2h2.4M136.4 183.5h2.4v3.4h-2.4zM136.4 184.3h2.4M136.4 183.7h2.4M148.3 184.7h-6.6v8.5M124.6 201.3h.8"/>
<circle cx="137.6" cy="175.9" r="4"/>
</g>
<g fill="#231f20">
<path d="M25.7 178l2.2-.1-2 .8z"/>
<path d="M44.8 173.9l2-.9 .1 .7z"/>
</g>
<g fill="none" stroke="#231f20" stroke-width=".2">
<path d="M8.9 33.3h198.1M114.5 223h50.8M114.6 223.1v18.1M136.5 223.1v18.1M145.8 237.5l1.7-2.3 1.7 2.3h10.1M152 234.1h1.1l-.5 3.4zM154.8 226.8h-14a1.68 1.68 0 0 0-1.7 1.7 1.68 1.68 0 0 0 1.7 1.7h14M154.8 226.2h2.3v4.5h-2.3zM157.1 228.5h2.2M159.3 233h-6.7v1.1M165.3 223.1v18.1M114.5 241.3h50.8"/>
<path d="M114.5 246.4h50.8M114.5 251.5h50.8M114.6 241.4v4.9M114.6 246.5v4.9M136.5 241.4v4.9M136.5 246.5v4.9M165.3 241.4v4.9M165.3 246.5v4.9"/>
<circle cx="159.9" cy="233" r=".56"/>
<circle cx="159.9" cy="228.5" r=".56"/>
<circle cx="159.9" cy="237.5" r=".56"/>
</g>
<g fill="none" stroke="#040503" stroke-width=".2">
<path d="M52.7 234.1h3.9M54.9 234.1a6.2 6.2 0 0 1-.6-7.6h5.1v15.2h-5.1a6.3 6.3 0 0 1 .6-7.6 4.9 4.9 0 0 1-.6 7.6M57.4 234.1h.8M58.9 234.1h3.8M59.4 229.9h13.6a.8 .8 0 0 1 .7 .8v6.8a.8 .8 0 0 1-.7 .8h-13.6M63.5 234.1h.7M65 234.1h3.8M69.5 234.1h.7M71 234.1h3.9M71.5 229.9v8.4M77.8 234.1h4.3M82.9 234.1h.7"/>
<path d="M83.3 228.5v4.3M83.3 233.6v.7M83.3 235.1v4.4M84.4 234.1h4.4M88.9 227.3h-1.8l-.9 1.6"/>
<circle cx="83.3" cy="234.1" r="4.2"/>
<circle cx="83.3" cy="234.1" r="1.5"/>
</g>
<path d="M86 228.7l.5 .3-1.1 1.5z" fill="#040503"/>
<g fill="none" stroke="#040503" stroke-width=".2">
<path d="M71.6 230v.1M71.6 230.7v.1M71.6 231.3v.1M71.6 231.9v.1M71.6 232.5v.1M71.6 233.2v.1M71.6 233.8v.1M71.6 234.4v.1M71.6 235.1h.1M71.6 235.7v.1M71.6 236.3v.1M71.6 236.9v.1"/>
<path d="M71.6 237.6v.1M71.6 238.2v.1M71.7 230.3v.1M71.7 231v.1M71.7 231.6v.1M71.7 232.2v.1M71.7 232.8v.1M71.7 233.5v.1M71.7 234.1v.1M71.7 234.7v.1M71.7 235.4h.1M71.7 236v.1"/>
<path d="M71.7 236.6v.1M71.7 237.3v.1M71.7 237.9v.1M71.9 230v.1M71.9 230.7v.1M71.9 231.3v.1M71.9 231.9v.1M71.9 232.5v.1M71.9 233.2v.1M71.9 233.8v.1M71.9 234.4v.1M71.9 235.1h.1"/>
<path d="M71.9 235.7v.1M71.9 236.3v.1M71.9 236.9v.1M71.9 237.6v.1M71.9 238.2v.1M72 230.3v.1M72 231v.1M72 231.6v.1M72 232.2v.1M72 232.8v.1M72 233.5v.1M72 234.1v.1"/>
<path d="M72 234.7v.1M72 235.4h.1M72 236v.1M72 236.6v.1M72 237.3v.1M72 237.9v.1M72.2 230v.1M72.2 230.7v.1M72.2 231.3v.1M72.2 231.9v.1M72.2 232.5v.1M72.2 233.2v.1"/>
<path d="M72.2 233.8v.1M72.2 234.4v.1M72.2 235.1h.1M72.2 235.7v.1M72.2 236.3v.1M72.2 236.9v.1M72.2 237.6v.1M72.2 238.2v.1M72.3 230.3v.1M72.3 231v.1M72.3 231.6v.1M72.3 232.2v.1"/>
<path d="M72.3 232.8v.1M72.3 233.5v.1M72.3 234.1v.1M72.3 234.7v.1M72.3 235.4h.1M72.3 236v.1M72.3 236.6v.1M72.3 237.3v.1M72.3 237.9v.1M72.5 230v.1M72.5 230.7v.1M72.5 231.3v.1"/>
<path d="M72.5 231.9v.1M72.5 232.5v.1M72.5 233.2v.1M72.5 233.8v.1M72.5 234.4v.1M72.5 235.1h.1M72.5 235.7v.1M72.5 236.3v.1M72.5 236.9v.1M72.5 237.6v.1M72.5 238.2v.1M72.7 230.3v.1"/>
<path d="M72.7 231v.1M72.7 231.6v.1M72.7 232.2v.1M72.7 232.8v.1M72.7 233.5v.1M72.7 234.1v.1M72.7 234.7v.1M72.7 235.4h.1M72.7 236v.1M72.7 236.6v.1M72.7 237.3v.1M72.7 237.9v.1"/>
<path d="M72.9 230v.1M72.9 230.7v.1M72.9 231.3v.1M72.9 231.9v.1M72.9 232.5v.1M72.9 233.2v.1M72.9 233.8v.1M72.9 234.4v.1M72.9 235.1h.1M72.9 235.7v.1M72.9 236.3v.1M72.9 236.9v.1"/>
<path d="M72.9 237.6v.1M72.9 238.2v.1M73 230.3v.1M73 231v.1M73 231.6v.1M73 232.2v.1M73 232.8v.1M73 233.5v.1M73 234.1v.1M73 234.7v.1M73 235.4h.1M73 236v.1"/>
<path d="M73 236.6v.1M73 237.3v.1M73 237.9v.1M73.2 230v.1M73.2 230.7v.1M73.2 231.3v.1M73.2 231.9v.1M73.2 232.5v.1M73.2 233.2v.1M73.2 233.8v.1M73.2 234.4v.1M73.2 235.1h.1"/>
<path d="M73.2 235.7v.1M73.2 236.3v.1M73.2 236.9v.1M73.2 237.6v.1M73.3 230.3v.1M73.3 231v.1M73.3 231.6v.1M73.3 232.2v.1M73.3 232.8v.1M73.3 233.5v.1M73.3 234.1v.1M73.3 234.7v.1"/>
<path d="M73.3 235.4h.1M73.3 236v.1M73.3 236.6v.1M73.3 237.3v.1M73.3 237.9v.1M73.4 230.7v.1M73.4 231.3v.1M73.4 231.9v.1M73.4 232.5v.1M73.4 233.2v.1M73.4 233.8v.1M73.4 234.4v.1"/>
<path d="M73.4 235.1h.1M73.4 235.7v.1M73.4 236.3v.1M73.4 236.9v.1M73.4 237.6v.1M73.6 230.3v.1M73.6 231v.1M73.6 231.6v.1M73.6 232.2v.1M73.6 232.8v.1M73.6 233.5v.1M73.6 234.1v.1"/>
<path d="M73.6 234.7v.1M73.6 235.4h.1M73.6 236v.1M73.6 236.6v.1M73.6 237.3v.1M83.2 234.1h.2M83.3 234v.2M90.6 226.4l-.9 1.9M92.5 226.3h-1l-.1 .8a.73 .73 0 0 1 1.1 0 .73 .73 0 0 1-.1 1.1 .73 .73 0 0 1-1.1-.3M93.3 228.1v.2l.2-.1M95.4 226.3h-1l-.1 .8a.71 .71 0 0 1 1.1 0 .71 .71 0 0 1-.1 1.1 .71 .71 0 0 1-1.1-.3"/>
<circle cx="90.1" cy="227.3" r=".66"/>
</g>
<path d="M120.3 38.2h86.7M120.3 43.1h86.7M120.3 48h86.7M120.3 52.9h86.7M120.3 57.8h86.7M120.3 62.7h86.7M120.3 67.5h86.7M120.3 72.4h86.7" fill="none" stroke="#231f20" stroke-width=".2"/>
<path d="M93.3 6.5h17M117.1 6.5h12M135.8 6.5h17.8" fill="none" stroke="#bd238f" stroke-width=".2"/>
<text font-size="4.9" fill="#bd238f" x="9.1" y="31.9">MECHANICAL DRAWING</text>
<g font-size="3.5" fill="#231f20">
<text x="156" y="208.3">Recommended PCB Layout</text>
<text x="170.5" y="212.5">Top View</text>
</g>
<g font-size="3.2" fill="#bd238f">
<text x="8.9" y="14.3">SAME SKY | MODEL: PJ-102AH | DESCRIPTION: DC POWER JACK</text>
<text x="165.2" y="14.3">date 09/12/2024 | page 2 of 3</text>
</g>
<g font-size="3.2" fill="#231f20">
<text x="161" y="233.9">3</text>
<text x="161" y="229.4">1</text>
<text x="161" y="238.4">2</text>
</g>
<g font-size="2.8" fill="#63676b">
<text x="63.5" y="6.1">Additional Resources:</text>
<text x="113.3" y="6.1">|</text>
<text x="132.1" y="6.1">|</text>
</g>
<g font-size="2.8" fill="#bd238f">
<text x="93.3" y="6.1">Product Page</text>
<text x="117.1" y="6.1">3D Model</text>
<text x="135.8" y="6.1">PCB Footprint</text>
</g>
<g font-size="2.8" fill="#231f20">
<text x="8.9" y="40.2">units: mm</text>
<text x="121.7" y="41.7">DESCRIPTION</text>
<text x="150.4" y="41.7">MATERIAL</text>
<text x="179.2" y="41.7">PLATING/COLOR</text>
<text x="8.9" y="43.6">tolerance:</text>
<text x="8.9" y="47">X ±0.50 mm</text>
<text x="121.7" y="46.6">center pin</text>
<text x="150.4" y="46.6">copper</text>
<text x="179.2" y="46.6">nickel</text>
<text x="8.9" y="50.4">X.X ±0.30 mm</text>
<text x="8.9" y="53.8">X.XX ±0.20 mm</text>
<text x="121.7" y="51.5">terminal 1</text>
<text x="150.4" y="51.5">brass</text>
<text x="179.2" y="51.5">silver</text>
<text x="8.9" y="57.1">PCB: ±0.05 mm</text>
<text x="121.7" y="56.4">terminal 2</text>
<text x="150.4" y="56.4">copper alloy</text>
<text x="179.2" y="56.4">silver</text>
<text x="8.9" y="60.5">unless otherwise specif</text>
<text x="37.7" y="60.5">ied</text>
<text x="121.7" y="61.2">terminal 3</text>
<text x="150.4" y="61.2">brass</text>
<text x="179.2" y="61.2">silver</text>
<text x="121.7" y="66.1">housing</text>
<text x="121.7" y="71">cover</text>
<text x="150.4" y="66.1">PBT (UL94V-0)</text>
<text x="150.4" y="71">PBT (UL94V-0)</text>
<text x="179.2" y="66.1">black</text>
<text x="179.2" y="71">black</text>
<text x="117.8" y="233.2">SCHEMATIC</text>
<text x="65.2" y="245.5">MATING PLUG</text>
<text x="121.7" y="244.9">Model</text>
<text x="144.6" y="244.9">PJ-102AH</text>
<text x="55.6" y="248.9">Jack Insertion Depth: 9.5 mm</text>
<text x="119" y="250">Center Pin</text>
<text x="145.1" y="250">Ø2.0 mm</text>
<text x="94.1" y="269">sameskydevices.com</text>
</g>
</svg>
